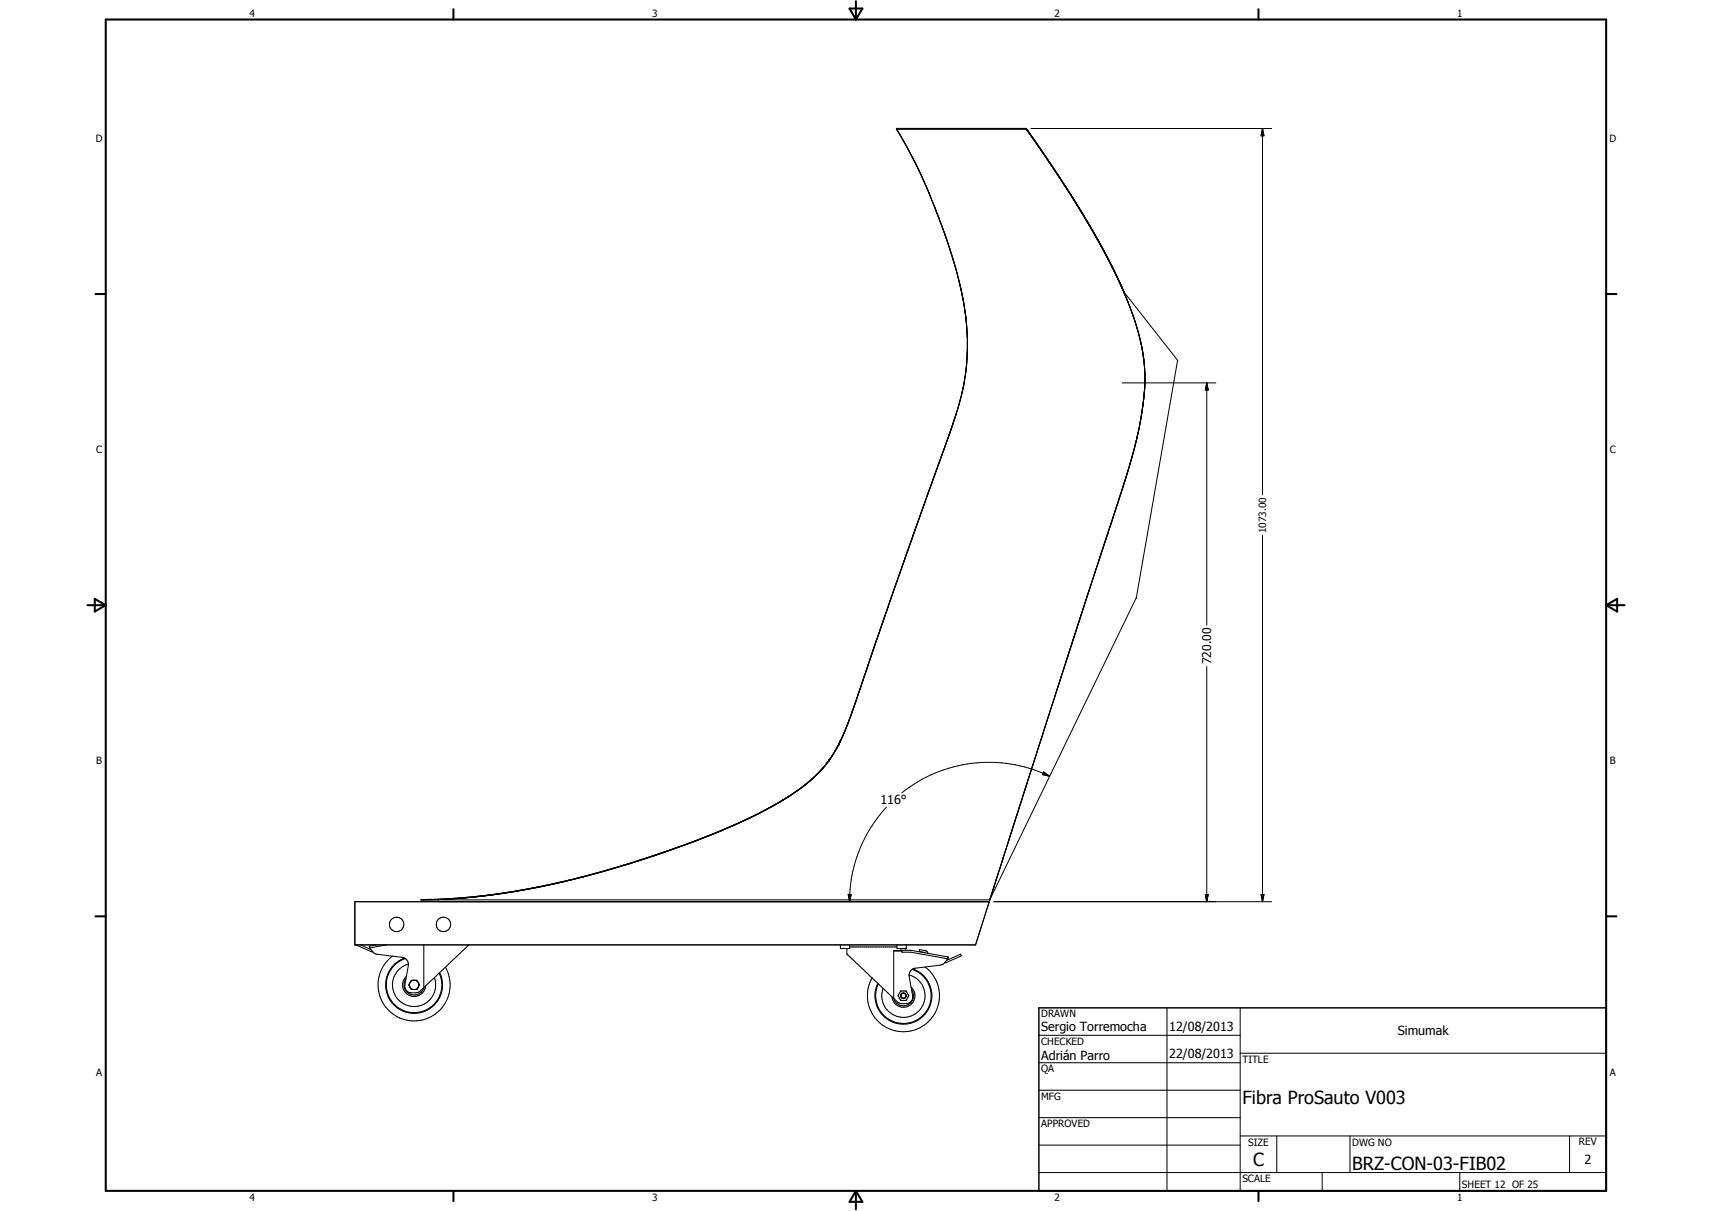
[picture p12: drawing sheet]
<svg xmlns="http://www.w3.org/2000/svg" width="594mm" height="420mm" viewBox="0 0 594 420" stroke-linecap="round" stroke-linejoin="round" font-family="sans-serif">
<g fill="none" stroke="#000" stroke-width=".35">
<path d="M311.1 44.7l1.1 1.8M311.1 44.7h45M311.1 44.7l.5 .9M312 46.2l3.5 6.4M312.5 47.1l1.9 3.3M314.5 50.7l3.7 7.1M315.9 53.3l1.1 2M317.2 55.6l4.4 9.7M318.4 58.1l.5 1.2M319.1 59.5l.5 1.1M356.1 44.7l9.8 14.3 8.7 13.6M356.1 44.7l.8 1.3"/>
<path d="M356.1 44.7l.6 .9M356.1 44.6l-44.9 .1M356.1 44.6l11 16 7.3 11.5M356.1 44.6l.7 .9M356.1 44.6l.4 .5M356.4 45.1l.3 .3M356.9 45.6l5.8 8.5M357.2 46.3l3.4 4.8M357.7 44.6h83.6M361.1 51.9l8.8 12.9 5.6 9.1M363 54.5l1.1 1.6M364.1 56.2l5.8 8.8"/>
<path d="M438.1 44.6l.5 2.5h-1zM438.1 44.6v127.1M319.9 61.4l1.3 2.9M321.6 65.2l.4 1M322 66l1 2.6M322.3 66.8l1.6 4.1M323.6 70l.3 .9M323.9 70.9l.4 .8M324.3 71.7l.3 .9M324.4 72.1l.5 1.4M324.8 73l.6 1.5M325 73.5l.8 2.1"/>
<path d="M325.8 75.6l1 2.8M325.8 75.6l.4 1.2M326.4 77.4l.4 1M326.8 78.4l.7 1.9M327.4 79.8l.1 .5M370.3 65.7l2 3.2M372.7 69.4l1.9 3.2M373 70l1.1 1.6M374.5 72.2l1 1.7M374.6 72.6l7.7 13M374.9 73.1l2.5 4M375.5 73.9l1.1 1.8"/>
<path d="M376.6 75.7l.5 .9M377.1 76.6l1.9 3.1M377.1 76.6l1.4 2.2M377.5 77.3l.4 .8M378.1 78.3l3.3 5.8M378.7 79.2l.2 .5M378.9 79.7l3.7 6.6M379 79.7l3.3 5.9M327.5 80.3l.2 .4M327.5 80.3l.3 .8M327.7 80.8l.2 .7M327.9 81.5l.3 .7"/>
<path d="M328.1 81.8l.3 1M328.2 82.2l.2 .5M328.4 82.7l1.4 4.3M328.4 82.8l.1 .3M328.7 83.7l.2 .7M329.1 84.8l.9 3M329.8 86.9l.7 2.3M330.3 88.6l2 6.8M330.5 89.4l.3 .9M331 91l1.5 5.4M332.4 96.2l.5 1.8M332.7 97.2l1.2 5.2"/>
<path d="M332.9 98.1l.3 .9M333.2 99.3l.1 .4M381.5 84.4l.2 .2M381.6 84.6l1 1.7M382.3 85.6l4.9 9.6M382.3 85.6l2.4 4.5M382.6 86.3l1.9 3.6M382.6 86.3l4 7.8M384.6 90.2l.3 .4M385 90.7l1.6 3.2M385.3 91.5l.2 .4M385.6 92l3.9 8.2"/>
<path d="M386.6 94.1l.3 .5M386.7 94l.9 2M387.1 95.1l2.8 6M387.4 95.6l.7 1.5M387.9 96.6l2.2 4.8-1.8-4M333.4 100.1l.5 2.3M333.9 102.4l.1 .8M333.9 102.4l.1 .5M334 103l.2 1.1M334.2 104.1l.4 1.8M334.6 105.9l.2 1.9M334.8 107.8v.1"/>
<path d="M334.8 107.9l.1 .6M334.9 108.5v.1M334.9 108.6l.2 1.3M334.9 108.6l.2 .7M335.1 109.9v.2M335.1 109.9l.1 .4M335.1 109.6v.3M335.2 110.5l.2 1.5M335.2 110.3l.5 7.3M335.4 112.4v.7M335.4 113.4l.3 3.5M335.7 117.3l-.3 8.5"/>
<path d="M389.7 100.7l3.4 8.7M389.9 101.1l2.2 5.4M389.9 101.1l18.7 23.9-14.3 82.3-50.8 104.7M392.2 106.7l.9 2.7M393.1 109.4l.3 .6M393.1 109.4l.4 1.1M393.4 110l.1 .5M393.4 110h.1M393.5 110.5l1.9 6.4M393.5 110.5l1.6 5.4M395.1 115.9l1.5 6.6M395.1 115.9l.9 3.7"/>
<path d="M395.4 117l.3 1.1M396 119.6l.7 3.4M396.1 119.6v.5M333.2 138.6l-1.8 6.3M333.8 136.5l-1.3 4.7M334.1 135l-.7 3.2M334.5 133.1l-.6 3M334.5 133.1l-.2 .9M335.4 126.2l-.9 6.9M335.4 125.8v.4M335.5 124.8l-.1 1M335.7 120.8l-.1 3.5"/>
<path d="M389.4 132.8h32.5M396.2 120.3l.4 2.2M396.6 122.5l.1 .5M396.6 122.6l.2 1.4M396.7 123l.3 2.9M396.7 123l.1 1M396.8 139.2l-.5 3.3M396.8 124l.1 .6M396.9 124.6l.3 2.7M396.9 124.6l.1 1.3M397 137.5l-.2 1.6M397 137.4l-1.4 9.8"/>
<path d="M397 125.9a75.9 75.9 0 0 1-2.5 26.3l-1.4 5.4M397 136.8v.7M397 136.5v.9M397.2 127.9l.1 2.2M397.3 132.4l-.3 4.1M397.3 132.6l-.3 4M418.8 132.8l.5 2.5h-1.1zM418.8 132.8v84.1M326.3 159.3l-1.4 3.8M326.7 158.2l-1.8 4.9M326.9 157.6l-.3 .9M327.2 156.9l-.4 1"/>
<path d="M327.7 155.6l-.6 1.5M328.5 153.2l-.4 1.3M328.5 153.2l-4.1 11.3M329.1 151.7l-.5 1.3M329.1 151.6l-1.5 4.2M329.3 150.9l-.2 .7M329.7 150l-.6 1.7M330.1 148.7l-.3 1M330.9 146.3l-.7 2.2M330.9 146.3l-2.4 6.9M331.2 145.5l-1.8 5.3M331.3 145.2l-.4 1.1"/>
<path d="M331.6 144.1l-.2 .7M331.6 144.1l-.4 1.4M332.4 141.5l-.7 2.4M392.8 158.7l-3.4 11.1M393.9 154.4l-3.6 12.4M394.5 151.8l-3.7 13.7-10.3 31.5M395.3 148.3l-1 4.7M395.6 146.9l-.8 3.8M396.2 143.5l-.4 2.2M319.1 179.4l-2.7 7.8M320.5 175.3l-2.5 7.2M324.2 165.1l-6.2 17.4"/>
<path d="M324.9 163.1l-4 11.4M324.9 163.1l-2.9 8.2M388.4 172.7l-14.9 45.7M390.2 167.3l-30.4 93.7M311.9 199.6l-4.4 12.9M313.1 196.3l-1.9 5.4M315.7 189l-2.4 6.8M317.5 184.1l-5 14.1M317.5 184.1l-6.9 19.4M318 182.5l-.5 1.6M438.1 185.8v127M305.4 218.6l-1.1 3.1"/>
<path d="M306.5 215.5l-.6 1.6M307.5 212.5l-.8 2.1M307.5 212.5l-1.2 3.4M307.6 212.1l-2.9 8.5M310.6 203.5l-3.1 9M310.6 203.5l-1.9 5.5M376.3 210l-11.1 34.1M298.3 239.4l-1.3 4M298.4 239.1l-1.4 4.4M298.9 237.7l-.3 .8M298.9 237.7l-1.1 3.3M299.4 236.2l-.7 2.1"/>
<path d="M300.4 233.1l-.5 1.6M302.5 227.1l-1.7 5.1M303.3 224.6l-4.4 13.1M304.1 222.2l-.9 2.7M304.7 220.6l-5.7 16.9M304.7 220.6l-1 2.7M418.8 231.3v81.5M290.4 259.5l-.5 .9M290.5 259.3l-.4 .7M290.8 258.7l-1.4 2.5M291.1 258.1l-.7 1.4M291.1 258.1h.1"/>
<path d="M291.5 257.4l-.1 .1M291.5 257.3h.1M291.5 257.2l-.4 .9M291.5 257.2l-.6 1.4M291.6 257.1h.1M291.6 257.1v.1M291.6 257.2h-.1M291.9 256.5l-.4 .7M292.3 255.8l-1.6 3M293.3 253.4l-.7 1.6M293.3 253.3l-1.7 3.8M294.2 251.2l-2.1 4.8"/>
<path d="M294.6 250l-.4 1.1M294.8 249.3l-1.1 2.9M295.3 248.2l-.2 .6M295.4 247.9l-.7 2M295.7 246.9l-1.4 3.9M296.5 244.6l-.8 2.3M296.7 244.1l-1.1 3.3M297.6 241.7l-1.9 5.2M363.9 248.3l-4.1 12.6M268.6 279.3l-4.9 2.6M268.6 279.3l-2.1 1.2M270 278.6l-9.5 5"/>
<path d="M270.5 278.3l-1.9 1M270.6 278.2l-2 1.1M271.3 277.7h.1M271.3 277.7l-.8 .6M271.3 277.8l-.7 .4M271.4 277.7l-.1 .1M272.2 277.2l-.8 .5M272.2 277.3l-4.7 2.7M273 276.7l-.5 .3M274.3 276l-1 .6M274.3 276l-4.2 2.6M275.2 275.4l-.9 .6"/>
<path d="M276 274.8l-.8 .6M277.6 273.6l-5.3 3.6M277.8 273.6l-2.6 1.8M281.8 270.3l-4 3.3M282.1 269.9l-5.5 4.4-5.2 3.4M282.6 269.6l-4.8 4M284 268.2l-.7 .7M284.7 267.4l-.4 .4M284.8 267.3l-.2 .3M285.7 266.3l-3.3 3.4 1.8-1.7M285.7 266.4l-.5 .5M285.8 266.2l-.9 1.1"/>
<path d="M285.8 266.2l-.1 .1M285.9 266l-.1 .2M286.9 264.8l-.5 .6M287.1 264.7l-1 1.2M287.5 264.1l-1.7 2.1M287.6 263.9l-.4 .5M287.6 264a40.6 40.6 0 0 1-9.6 9.3M287.7 263.7l-.1 .2M287.7 263.7h.1M288.5 262.8l-1.3 1.7M289.4 261.2l-1.7 2.5M289.4 261.2l-1.8 2.7"/>
<path d="M290 260.1l-1.1 2M307.6 280a48.4 48.4 0 0 0-12.8 32.8M354.4 278.1l-9.6 29.9M354.4 278.1l-8.2 25.6M359.8 260.9l-5.4 17.2M359.8 261l-5.4 17.1M362.2 267.8l2 1.5-2.5-.6zM364.2 269.3a48.3 48.3 0 0 0-51.3 5.8M220 299.1l-3.5 1M220.1 299.1l-3.8 1.2M222.2 298.5l-5.8 1.8M222.7 298.2l-6.3 1.9"/>
<path d="M223 298.2l-.5 .2M223.3 298l-2.4 .7M223.7 298l-.5 .2M225.4 297.4l-4.3 1.4M226.5 297.1l-2.4 .8M226.5 296.9l-3.2 1.1M228.3 296.5l-1.4 .4M228.5 296.3l-1.2 .4M229.4 296.1l-.9 .3M233 294.8l-6.7 2.3M237.4 293.2l-8.6 3M242.1 291.5l-8.5 3.1"/>
<path d="M246.3 289.8l-3.1 1.3M247.3 289.3l-10.4 4-13.6 4.7M252.4 287.3l-5.6 2.4M257.9 284.9l-12.7 5.4-15 5.5M260.7 283.5l-5.8 2.8M261.1 283.3l-8.8 4-13.1 5.2M263.4 282.1l-5.1 2.5-10.4 4.5M264.5 281.6l-1.3 .6M267.4 280.1l-4.1 2.2M123.1 312.8h220.2l-4.8 15h-215.4zM146.1 312.2h197.4M146.1 312.1h6.1l-5.1 .1"/>
<path d="M149.1 312l-1.5 .1M155.8 311.9l-3.8 .2v.7M158.3 311.8l-5.4 .2M159.1 311.7l-1.8 .1M161.2 311.5l-1.5 .2M164.5 311.1l-13.9 .9M166.2 311l-7.3 .7M166.6 310.9l-1.7 .2M166.8 311l-5.5 .5M167 310.9l-12.4 1.1M168.4 310.7l-1.7 .2M168.4 310.7l-.6 .1"/>
<path d="M168.6 310.8l-1.2 .1M169.9 310.5l-1.5 .2M170.1 310.5h-.3M170.6 310.4l-.7 .1M171.3 310.4l-4.8 .6M171.4 310.4l-2.8 .4M173 310l-2.6 .4M173 310l-2 .3M174.6 309.9l-3.3 .5M175 309.8l-2 .2M175.1 309.8l-2.1 .2M175.9 309.8l-4.5 .6"/>
<path d="M178.3 309.4l-3 .5M181 308.8l-5.9 1M182.2 308.6l-7.2 1.2M183.9 308.4l-5 .9M184.8 308.2l-8.3 1.5M185.3 308.1l-1.3 .3M185.3 308l-2.8 .5M186 308h-.3M186.2 307.8l-4.8 .9M186.4 307.9l-1.2 .2M186.5 307.8h-.4M186.6 307.8l-.9 .1"/>
<path d="M186.7 307.7l-.2 .1M186.9 307.8h-.3M187.6 307.6l-.9 .1M188.5 307.5l-1.1 .2M189.9 307.1l-2.3 .5M190.4 307.1l-4.1 .8M192.9 306.4l-3 .7M193.2 306.5l-4.1 .8M193.6 306.4l-.4 .1M194.2 306.1l-1 .3M194.8 306l-4.9 1.1M194.9 306h-.3"/>
<path d="M195.2 306l-4.7 1M195.6 305.8l-.8 .2M197.4 305.4l-2.5 .6M198.1 305.3l-1.6 .4M198.3 305.2l-2 .4M198.3 305.2l-1 .2M199 305.1l-5.2 1.2M199.9 304.8l-1 .3M201.6 304.4l-.9 .3M202.6 304.2l-.9 .2M205.5 303.4l-5.7 1.5M209.7 302.3l-4.3 1.1"/>
<path d="M209.7 302.3l-6.2 1.7M210.8 301.9l-1.1 .4M213.3 301.1l-15 4.1M213.4 301.1l-15.1 4.1M214.6 300.7l-1.2 .4M216.3 300.3l-1 .3M216.4 300.3l-5.6 1.6M216.4 300.1l-3.1 1M216.5 300.1l-5.7 1.8M294.3 310.3h1.1l-.6 2.5zM343.5 312.2l-.2 .6M343.5 312v.2"/>
<path d="M344.8 307.9l-1.3 4.1M344.8 308l-1.3 4.2M344.9 312.8h96.4M346.1 304.1l-1.3 3.8M418.2 310.3h1.1l-.5 2.5zM437.6 310.3h1l-.5 2.5zM123.6 327.8v.1M123.6 327.9l5.8 2.3M125.1 327.8l3.7 1.7M128.3 328.9l2 2.1 9.2 1.1a2.47 2.47 0 0 1 2.2 3l-1.2 6.7a2.24 2.24 0 0 0 2.2 2.7l2.2-.1 2.2-1.8M130.5 327.8l-2.3 .5 .1 .6M134.1 327.8l-5.8 1.1"/>
<path d="M136.2 331.7a12.5 12.5 0 0 0-2.8 17.1 12.5 12.5 0 0 0 16.9 3.5 12.5 12.5 0 0 0 4.3-16.8M140.4 332.4a9.9 9.9 0 0 0-5.9 12.9 9.9 9.9 0 0 0 13.1 5.5 9.9 9.9 0 0 0 5-13.4M140.7 332.6a9.6 9.6 0 0 0-6 12.5 9.6 9.6 0 0 0 12.7 5.5 9.6 9.6 0 0 0 5-13M140.9 339.6a3.5 3.5 0 0 0 1.3 5.3 3.5 3.5 0 0 0 4.9-2.3M141 338.7a4 4 0 0 0 .9 6.6 4 4 0 0 0 5.8-3.2M141.7 334.5a7.5 7.5 0 0 0-5.2 9.4 7.5 7.5 0 0 0 9.5 4.9 7.5 7.5 0 0 0 4.7-9.6M147.1 327.8v14.8M150.7 339.2l-3.6 3.4M162.7 327.8l-12 11.4M291.6 327.8l.1 1.3h3.1v-1.3M293.9 329.1v1.9M293.9 331l.1 .1"/>
<path d="M294 331.1l8.6 8.2M294.8 328.5h16.4M302.6 339.3l3.8 3.6M310.1 330h2.8M311.2 327.8l.2 1.3h3l.1-1.3M312.6 329.1v.7M313.1 329.7l-.2 .2 .2 .5h3l12.8 2.3M315.5 338.2a7.5 7.5 0 0 1 5.2 9.5 7.5 7.5 0 0 1-9.6 4.9 7.5 7.5 0 0 1-4.7-9.7M316.5 336.3a9.6 9.6 0 0 1 6 12.6 9.6 9.6 0 0 1-12.7 5.4 9.6 9.6 0 0 1-5-12.9M316.8 336.2a9.9 9.9 0 0 1 5.9 12.9 9.9 9.9 0 0 1-13.2 5.4 9.9 9.9 0 0 1-4.9-13.3M321 335.5a12.5 12.5 0 0 1 2.8 17 12.5 12.5 0 0 1-16.9 3.6 12.5 12.5 0 0 1-4.3-16.8M321 330.6l-2-.5 .1-.6 2.3 .4 .6 .9"/>
<path d="M328.4 333.2l4.9-2.2 .3 .6-5.1 2.3-.7 .1M328.9 332.7l.1-.7-12.8-2.3-6.1 .1v16.6M328.9 332.7l-1.5 1.7-.8 .4-8.9 1.1a2.41 2.41 0 0 0-2.2 2.9l1.2 6.8a2.29 2.29 0 0 1-2.2 2.6l-2.6-.2-1.8-1.6M142.3 340.9l.4-.8h1.9l1 1.6-.5 .8M142.3 340.9a.93 .93 0 0 0 0 1.6M142.3 342.5l.4 .8h1.9l.5-.8M142.3 340.9l-.2 .8 .2 .8M142.3 342.5l.6 .7 .5 .1M143.4 340.1l-1 .6M144 340.1a1.63 1.63 0 0 1 1.1 2.4M145.1 342.5l-.6 .7-.5 .1M306.4 342.9l3.7 3.5"/>
<path d="M312.5 343.9l1.9-.1 .5 .9a.93 .93 0 0 1 0 1.6l-.5 .8h-1.8l-.3-.4a1.29 1.29 0 0 1-.2-2zM316.1 342.5a4 4 0 0 1-.8 6.5 4 4 0 0 1-5.8-3.2M316.3 343.4a3.5 3.5 0 0 1-1.3 5.2 3.5 3.5 0 0 1-4.9-2.2M360.5 359.2h69.9M405 349.7v63.5M430.4 349.7v63.5M360.5 368.7h69.9M360.5 378.2h69.9M430.4 365.4h127M360.5 387.8h69.9M360.5 397.3h69.9M430.4 394.1h127"/>
<path d="M443.1 394.1v12.7M468.5 394.1v12.7M544.7 394.1v12.7M360.5 406.8h196.9M458.8 406.8v6.4M506.6 406.8v6.4"/>
<circle cx="137.6" cy="320.7" r="2.5"/>
<circle cx="153.9" cy="320.7" r="2.5"/>
<circle cx="313.5" cy="345.5" r=".82"/>
<circle cx="313.5" cy="345.5" r="1"/>
</g>
<g fill="#000">
<circle cx="393.4" cy="110" r=".18"/>
<circle cx="408.6" cy="125" r=".18"/>
<circle cx="394.3" cy="207.3" r=".18"/>
<circle cx="291.1" cy="258.1" r=".18"/>
<circle cx="291.5" cy="257.2" r=".18"/>
<circle cx="291.6" cy="257.1" r=".18"/>
<circle cx="287.7" cy="263.7" r=".18"/>
<circle cx="128.2" cy="328.3" r=".18"/>
<circle cx="314.3" cy="329.1" r=".18"/>
<circle cx="329" cy="332" r=".18"/>
</g>
<g fill="none" stroke="#000" stroke-width=".71">
<path d="M36.7 6.8h520.7v406.4h-520.7zM157.3 3.2v3.6M294.8 3h4.4l-2.2 3.8zM297 .4v6.4M436.7 3.2v3.6M33.1 102h3.6M557.4 102h3.5M30.3 210h6.4M32.9 207.8l3.8 2.2-3.8 2.2zM557.4 210h6.3M557.4 210l3.8-2.2v4.4zM33.1 317.9h3.6"/>
<path d="M557.4 317.9h3.5M157.3 413.2v3.5M297 413.2v6.3M297 413.2l2.2 3.8h-4.4zM436.7 413.2v3.5"/>
</g>
<path d="M360.5 349.7h196.9v63.5h-196.9z" fill="none" stroke="#000" stroke-width=".51"/>
<path d="M438.1 44.6l.5 2.5h-1zM418.8 132.8l.5 2.5h-1.1zM362.2 267.8l2 1.5-2.5-.6zM294.3 310.3h1.1l-.6 2.5zM418.2 310.3h1.1l-.5 2.5zM437.6 310.3h1l-.5 2.5z" fill="#000"/>
<g font-size="6.3">
<text x="431.1" y="383.2">Fibra ProSauto V003</text>
<text x="434.8" y="404.7">C</text>
<text x="469.2" y="406">BRZ-CON-03-FIB02</text>
</g>
<g font-size="4.4">
<text x="305.5" y="279.1">116°</text>
<text x="361.3" y="357.5">Sergio Torremocha</text>
<text x="405.7" y="357.7">12/08/2013</text>
<text x="485" y="359.2">Simumak</text>
<text x="361.3" y="367.9">Adrián Parro</text>
<text x="405.7" y="367.2">22/08/2013</text>
<text x="549.8" y="404">2</text>
</g>
<text font-size="4.2" x="420.3" y="230.5" transform="rotate(-90 420.3 230.5)">720.00</text>
<g font-size="3.5">
<text x="86.6" y="5.8">4</text>
<text x="226.3" y="5.8">3</text>
<text x="365.9" y="5.8">2</text>
<text x="505.6" y="5.8">1</text>
<text x="33.3" y="49.4">D</text>
<text x="558.5" y="49.4">D</text>
<text x="33.4" y="157.3">C</text>
<text x="558.6" y="157.3">C</text>
<text x="439.4" y="185" transform="rotate(-90 439.4 185)">1073.00</text>
<text x="33.4" y="265.2">B</text>
<text x="558.6" y="265.2">B</text>
<text x="361.3" y="353">DRAWN</text>
<text x="361.3" y="362.5">CHECKED</text>
<text x="431.1" y="368.7">TITLE</text>
<text x="33.4" y="373.2">A</text>
<text x="361.3" y="372.1">QA</text>
<text x="558.6" y="373.2">A</text>
<text x="361.3" y="381.6">MFG</text>
<text x="361.3" y="391.1">APPROVED</text>
<text x="433.1" y="397.5">SIZE</text>
<text x="469.2" y="397.5">DWG NO</text>
<text x="547.9" y="397.4">REV</text>
<text x="431.1" y="410.2">SCALE</text>
<text x="507.3" y="412.3">SHEET 12 OF 25</text>
<text x="86.6" y="416.7">4</text>
<text x="226.3" y="416.7">3</text>
<text x="365.9" y="416.7">2</text>
<text x="505.6" y="416.7">1</text>
</g>
</svg>
